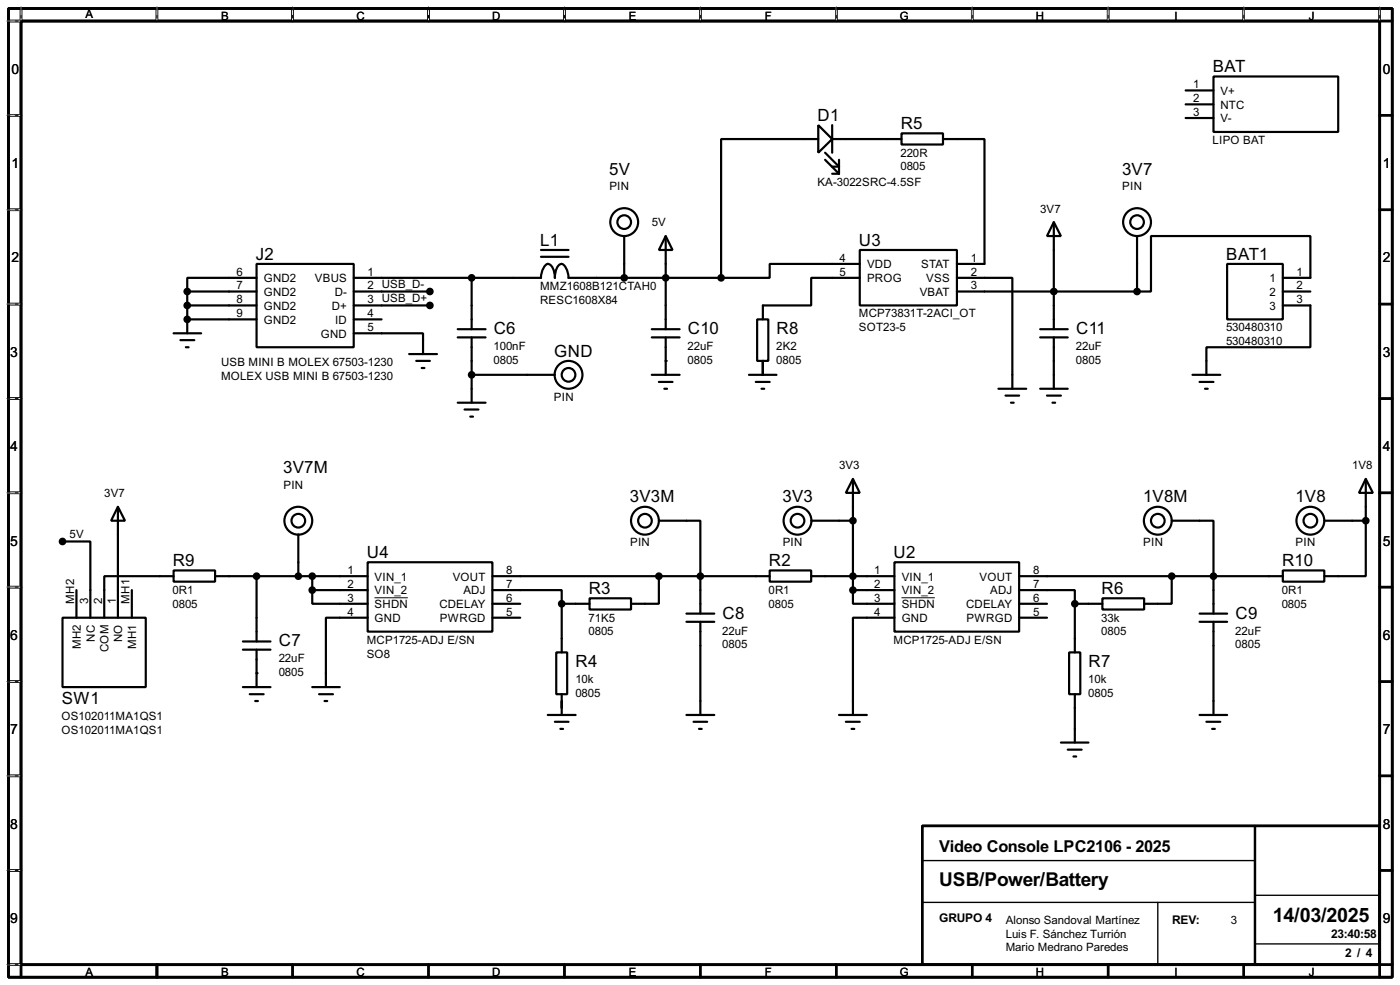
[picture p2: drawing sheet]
<svg xmlns="http://www.w3.org/2000/svg" width="256mm" height="180mm" viewBox="0 0 256 180" stroke-linecap="round" stroke-linejoin="round" font-family="sans-serif">
<path d="M1.6 1.6h253.5v177.3h-253.5zM3.9 3.9h248.9v172.7h-248.9z" fill="none" stroke="#000" stroke-width=".5"/>
<g fill="none" stroke="#000" stroke-width=".45">
<path d="M3.9 1.6v2.3h-2.3M28.8 1.6v2.3M53.6 1.6v2.3M78.5 1.6v2.3M103.4 1.6v2.3M128.3 1.6v2.3M153.2 1.6v2.3M178.1 1.6v2.3M203 1.6v2.3M227.9 1.6v2.3M252.8 1.6v2.3h2.3M1.6 21.1h2.3"/>
<path d="M1.6 38.4h2.3M252.8 21.1h2.3M252.8 38.4h2.3M1.6 55.7h2.3M252.8 55.7h2.3M1.6 73h2.3M252.8 73h2.3M1.6 90.2h2.3M252.8 90.2h2.3M1.6 107.5h2.3M252.8 107.5h2.3M1.6 124.8h2.3"/>
<path d="M252.8 124.8h2.3M1.6 142h2.3M1.6 159.3h2.3M169 151.2h83.8v25.4h-83.8zM229.9 151.2v25.4M252.8 142h2.3M252.8 159.3h2.3M1.6 176.6h2.3v2.3M28.8 176.6v2.3M53.6 176.6v2.3M78.5 176.6v2.3M103.4 176.6v2.3"/>
<path d="M128.3 176.6v2.3M153.2 176.6v2.3M178.1 176.6v2.3M203 176.6v2.3M227.9 176.6v2.3M255.1 176.6h-2.3v2.3"/>
</g>
<g fill="none" stroke="#fff" stroke-width=".18">
<path d="M1.3 3.9h2.3M3.9 1.3v2.3M28.8 1.3v2.3M53.6 1.3v2.3M78.5 1.3v2.3M103.4 1.3v2.3M128.3 1.3v2.3M153.2 1.3v2.3M178.1 1.3v2.3M203 1.3v2.3M227.9 1.3v2.3M252.8 1.3v2.3"/>
<path d="M1.3 21.1h2.3M1.3 38.4h2.3M1.3 55.7h2.3M1.3 73h2.3M1.3 90.2h2.3M1.3 107.5h2.3M1.3 124.8h2.3M1.3 142h2.3M1.3 159.3h2.3M1.3 176.6h2.3"/>
</g>
<g fill="none" stroke="#000" stroke-width=".18" stroke-dasharray=".5 1">
<path d="M1.3 3.9h2.3M3.9 1.3v2.3M28.8 1.3v2.3M53.6 1.3v2.3M78.5 1.3v2.3M103.4 1.3v2.3M128.3 1.3v2.3M153.2 1.3v2.3M178.1 1.3v2.3M203 1.3v2.3M227.9 1.3v2.3M252.8 1.3v2.3"/>
<path d="M1.3 21.1h2.3M1.3 38.4h2.3M1.3 55.7h2.3M1.3 73h2.3M1.3 90.2h2.3M1.3 107.5h2.3M1.3 124.8h2.3M1.3 142h2.3M1.3 159.3h2.3M1.3 176.6h2.3"/>
</g>
<path d="M169 157.5h60.9M169 165.2h60.9M212.1 165.2v11.4M229.9 163.9h22.9M229.9 172.8h22.9" fill="none" stroke="#000" stroke-width=".25"/>
<g fill="none" stroke="#000" stroke-width=".4">
<path d="M217.2 19.1h5.1M217.2 16.6h5.1M222.3 14h22.9v10.2h-22.9zM149.9 22.9l2.6 2.6-2.6 2.5zM149.9 25.5h-17.8v25.4M151.2 28l2.5 2.5h-1.2M151.2 29.3l2.5 2.5M152.5 25.5h12.7M152.5 22.9v5.1M152.5 31.8h1.2M153.7 29.3v2.5M165.2 24.4h7.6v2.1h-7.6z"/>
<path d="M172.8 25.5h7.6v22.8h-5.1M217.2 21.6h5.1M34.3 53.4h12.7M34.3 53.4v7.6M34.3 55.9h12.7M34.3 58.5h12.7M47 48.3h17.8v15.3h-17.8zM47 50.9h-12.7v2.5M64.8 50.9h34.3a2.68 2.68 0 0 1 1.3-2.6 2.33 2.33 0 0 1 1.3 2.6 3.2 3.2 0 0 1 .8-2.5 .86 .86 0 0 1 1.2 .7l.4 1.1 .1 .7h27.9M64.8 53.4h14M64.8 55.9h14M64.8 58.5h5.1"/>
<path d="M86.4 50.9v9.4M99.1 47h5.1M99.1 45.8h5.1M114.4 43.2v7.7M122 43.2l1.2 2.6h-2.5zM122 43.2v17.1M138.7 58.5h2.1v7.6h-2.1zM157.5 45.8h17.8v10.1h-17.8zM157.5 50.9h-8.9v5h-8.8v2.6M157.5 48.3h-16.5v2.6h-8.9M175.3 50.9h10.2v20.3M175.3 53.4h33"/>
<path d="M193.1 40.7l1.3 2.5h-2.6zM193.1 40.7v19.6M208.3 43.2v10.2M224.8 48.3h10.2v10.2h-10.2zM235 55.9h5.1v7.7h-19.1v5M235 50.9h5.1v-7.7h-29.2v10.2h-2.6M235 53.4h5.1M31.8 61h5.1M33.1 62.3h2.5M34.1 63.6h.5M64.8 61h12.7v3.8M75 64.8h5.1"/>
<path d="M76.3 66.1h2.5M77.3 67.4h.5M83.9 73.7h5.1M83.9 61.8h5.1M83.9 60.3h5.1M85.1 75h2.6M86.2 76.3h.5M86.4 61.8v11.9M86.4 68.6h15.3M119.4 68.6h5.1M119.4 61.8h5.1M119.4 60.3h5.1"/>
<path d="M120.7 69.9h2.5M121.7 71.2h.5M122 61.8v6.8M137.2 68.6h5.1M138.5 69.9h2.5M139.5 71.2h.5M139.8 66.1v2.5M182.9 71.2h5.1M184.2 72.4h2.5M185.2 73.7h.5M190.6 61.8h5M190.6 60.3h5"/>
<path d="M190.6 71.2h5M191.8 72.4h2.6M192.8 73.7h.5M193.1 61.8v9.4M218.5 68.6h5.1M219.8 69.9h2.5M220.8 71.2h.5M11.5 99.1h5.1v14M21.6 92.8l1.3 2.5h-2.5zM21.6 92.8v20.3M54.7 97.8v7.7M120.7 95.3h7.6v17"/>
<path d="M148.6 95.3h7.7M156.3 87.7l1.2 2.5h-2.5zM156.3 87.7v20.3M214.7 95.3h7.6v17M242.6 95.3h7.6M250.2 87.7l1.3 2.5h-2.5zM250.2 95.3v10.2h-7.6M250.2 87.7v7.6M11.5 113.1h15.2v12.7h-15.2zM14 108v5.1M24.2 108v5.1M31.8 104.4h7.6v2.1h-7.6z"/>
<path d="M31.8 105.5h-12.7v7.6M39.4 105.5h28M44.5 118.9h5.1M44.5 117.4h5.1M47 105.5v11.9M47 118.9v6.9M57.2 108v2.5h10.2M57.2 105.5v2.5M57.2 108h10.2M67.4 102.9h22.8v12.7h-22.8zM67.4 113.1h-7.7v12.7M90.2 108h12.7v2.5"/>
<path d="M90.2 105.5h50.8M90.2 110.5h5.1M90.2 113.1h5.1M101.9 119.4h2v7.7h-2zM102.9 110.5v8.9M102.9 110.5h5.1M108 109.5h7.6v2.1h-7.6zM120.7 105.5v5h-5.1M125.8 113.8h5.1M125.8 112.3h5.1M128.3 113.8v17.1M141 104.4h7.6v2.1h-7.6z"/>
<path d="M148.6 105.5h15.3M156.3 108v2.5h7.6M156.3 108h7.6M163.9 102.9h22.8v12.7h-22.8zM163.9 113.1h-7.6v17.8M186.7 108h10.2v2.5M186.7 105.5h48.3M186.7 110.5h5.1M186.7 113.1h5.1M195.9 119.4h2v7.7h-2zM196.9 110.5h5.1M196.9 110.5v8.9"/>
<path d="M202 109.5h7.6v2.1h-7.6zM214.7 105.5v5h-5.1M219.8 113.8h5M219.8 112.3h5M222.3 113.8v17.1M235 104.4h7.6v2.1h-7.6zM44.5 125.8h5.1M45.8 127.1h2.5M46.8 128.3h.5M57.2 125.8h5.1M58.5 127.1h2.5M59.5 128.3h.5"/>
<path d="M100.4 130.9h5.1M101.7 132.1h2.5M102.7 133.4h.5M102.9 127.1v3.8M125.8 130.9h5.1M127.1 132.1h2.5M128.1 133.4h.5M153.7 130.9h5.1M155 132.1h2.5M156 133.4h.5M194.4 135.9h5M195.6 137.2h2.6"/>
<path d="M196.7 138.5h.5M196.9 127.1v8.8M219.8 130.9h5M221 132.1h2.6M222.1 133.4h.5"/>
<circle cx="114.3" cy="40.7" r="2.55"/>
<circle cx="114.3" cy="40.7" r="1.25"/>
<circle cx="208.3" cy="40.7" r="2.55"/>
<circle cx="208.3" cy="40.7" r="1.25"/>
<circle cx="104.1" cy="68.6" r="2.55"/>
<circle cx="104.1" cy="68.6" r="1.25"/>
<circle cx="54.6" cy="95.3" r="2.55"/>
<circle cx="54.6" cy="95.3" r="1.25"/>
<circle cx="118.1" cy="95.3" r="2.55"/>
<circle cx="118.1" cy="95.3" r="1.25"/>
<circle cx="146.1" cy="95.3" r="2.55"/>
<circle cx="146.1" cy="95.3" r="1.25"/>
<circle cx="212.1" cy="95.3" r="2.55"/>
<circle cx="212.1" cy="95.3" r="1.25"/>
<circle cx="240" cy="95.3" r="2.55"/>
<circle cx="240" cy="95.3" r="1.25"/>
</g>
<g fill="#000">
<circle cx="34.3" cy="58.5" r=".2"/>
<circle cx="122" cy="66.1" r=".2"/>
<circle cx="47" cy="123.2" r=".2"/>
</g>
<g fill="#000" stroke="#000" stroke-width=".4">
<circle cx="34.3" cy="53.4" r=".5"/>
<circle cx="34.3" cy="55.9" r=".5"/>
<circle cx="34.3" cy="58.5" r=".5"/>
<circle cx="78.7" cy="55.9" r=".5"/>
<circle cx="78.7" cy="53.4" r=".5"/>
<circle cx="86.4" cy="50.9" r=".5"/>
<circle cx="114.3" cy="50.9" r=".5"/>
<circle cx="121.9" cy="50.9" r=".5"/>
<circle cx="132.1" cy="50.9" r=".5"/>
<circle cx="193" cy="53.4" r=".5"/>
<circle cx="208.3" cy="53.4" r=".5"/>
<circle cx="86.4" cy="68.6" r=".5"/>
<circle cx="11.4" cy="99.1" r=".5"/>
<circle cx="156.2" cy="95.3" r=".5"/>
<circle cx="250.2" cy="95.3" r=".5"/>
<circle cx="47" cy="105.5" r=".5"/>
<circle cx="54.6" cy="105.5" r=".5"/>
<circle cx="57.2" cy="105.5" r=".5"/>
<circle cx="57.2" cy="108" r=".5"/>
<circle cx="102.9" cy="110.5" r=".5"/>
<circle cx="120.7" cy="105.5" r=".5"/>
<circle cx="128.3" cy="105.5" r=".5"/>
<circle cx="156.2" cy="108" r=".5"/>
<circle cx="156.2" cy="105.5" r=".5"/>
<circle cx="196.9" cy="110.5" r=".5"/>
<circle cx="214.6" cy="105.5" r=".5"/>
<circle cx="222.3" cy="105.5" r=".5"/>
</g>
<path d="M68.6 109.4h6.1M165.2 109.4h6.1" fill="none" stroke="#000" stroke-width=".18"/>
<text font-size="4.1" x="233.2" y="168.8">14/03/2025</text>
<text font-size="3.9" x="172.1" y="162.2">USB/Power/Battery</text>
<g font-size="3.5">
<text x="222.2" y="13.2">BAT</text>
<text x="149.8" y="22.1">D1</text>
<text x="165" y="23.6">R5</text>
<text x="111.6" y="31.9">5V</text>
<text x="205.6" y="31.9">3V7</text>
<text x="46.9" y="47.5">J2</text>
<text x="99" y="45">L1</text>
<text x="157.4" y="45">U3</text>
<text x="224.7" y="47.5">BAT1</text>
<text x="90.5" y="61.2">C6</text>
<text x="101.5" y="65.3">GND</text>
<text x="126" y="61.2">C10</text>
<text x="142.3" y="61.2">R8</text>
<text x="197.2" y="61.2">C11</text>
<text x="51.9" y="86.6">3V7M</text>
<text x="115.4" y="92">3V3M</text>
<text x="143.4" y="92">3V3</text>
<text x="209.4" y="92">1V8M</text>
<text x="237.3" y="92">1V8</text>
<text x="31.7" y="103.6">R9</text>
<text x="67.2" y="102.1">U4</text>
<text x="140.9" y="103.6">R2</text>
<text x="163.7" y="102.1">U2</text>
<text x="234.9" y="103.6">R10</text>
<text x="107.9" y="108.7">R3</text>
<text x="132.4" y="113.2">C8</text>
<text x="201.8" y="108.7">R6</text>
<text x="226.4" y="113.2">C9</text>
<text x="51.1" y="118.3">C7</text>
<text x="105.5" y="122.1">R4</text>
<text x="199.4" y="122.1">R7</text>
<text x="11.3" y="128.9">SW1</text>
</g>
<text font-size="3.4" x="172.1" y="155.9">Video Console LPC2106 - 2025</text>
<g font-size="2.9">
<text x="2.1" y="13.5">0</text>
<text x="253.4" y="13.5">0</text>
<text x="2.1" y="30.7">1</text>
<text x="253.4" y="30.7">1</text>
<text x="2.1" y="48">2</text>
<text x="253.4" y="48">2</text>
<text x="1.9" y="65.3">3</text>
<text x="253.4" y="65.3">3</text>
<text x="1.9" y="82.5">4</text>
<text x="253.4" y="82.5">4</text>
<text x="1.9" y="99.9">5</text>
<text x="253.4" y="99.9">5</text>
<text x="1.9" y="117.1">6</text>
<text x="253.4" y="117.1">6</text>
<text x="1.9" y="134.4">7</text>
<text x="253.4" y="134.4">7</text>
<text x="1.9" y="151.7">8</text>
<text x="253.4" y="151.7">8</text>
<text x="1.9" y="168.9">9</text>
<text x="253.4" y="168.9">9</text>
</g>
<g font-size="2.5">
<text x="172" y="168.8">GRUPO 4</text>
<text x="214.7" y="169.1">REV:</text>
<text x="243.9" y="171.6">23:40:58</text>
<text x="246.4" y="175.2">2 / 4</text>
</g>
<g font-size="2.4">
<text x="15.6" y="3.4">A</text>
<text x="40.5" y="3.6">B</text>
<text x="65.3" y="3.6">C</text>
<text x="90.2" y="3.6">D</text>
<text x="115.2" y="3.6">E</text>
<text x="140.1" y="3.6">F</text>
<text x="164.8" y="3.6">G</text>
<text x="189.8" y="3.6">H</text>
<text x="215.1" y="3.6">I</text>
<text x="239.8" y="3.6">J</text>
<text x="218.6" y="16.2">1</text>
<text x="223.6" y="17.3">V+</text>
<text x="218.6" y="21.2">3</text>
<text x="218.6" y="18.7">2</text>
<text x="223.6" y="22.4">V-</text>
<text x="223.6" y="19.9">NTC</text>
<text x="165" y="28.6">220R</text>
<text x="222.1" y="26.4">LIPO BAT</text>
<text x="111.6" y="34.9">PIN</text>
<text x="149.7" y="34.1">KA-3022SRC-4.5SF</text>
<text x="165" y="31.2">0805</text>
<text x="205.6" y="34.9">PIN</text>
<text x="119.4" y="41.5">5V</text>
<text x="190.6" y="39">3V7</text>
<text x="153.8" y="47.9">4</text>
<text x="177.9" y="47.9">1</text>
<text x="43.4" y="50.4">6</text>
<text x="43.4" y="52.9">7</text>
<text x="48.3" y="51.7">GND2</text>
<text x="57.7" y="51.7">VBUS</text>
<text x="67.4" y="50.4">1</text>
<text x="67.4" y="52.9">2 USB_D-</text>
<text x="98.9" y="53.1">MMZ1608B121CTAH0</text>
<text x="153.8" y="50.4">5</text>
<text x="158.8" y="49.1">VDD</text>
<text x="158.8" y="51.7">PROG</text>
<text x="168.7" y="49.1">STAT</text>
<text x="169.7" y="51.7">VSS</text>
<text x="177.9" y="50.4">2</text>
<text x="177.9" y="52.9">3</text>
<text x="232.6" y="51.7">1</text>
<text x="237.5" y="50.4">1</text>
<text x="237.5" y="52.9">2</text>
<text x="43.4" y="55.5">8</text>
<text x="43.4" y="58.1">9</text>
<text x="48.3" y="54.2">GND2</text>
<text x="48.3" y="56.7">GND2</text>
<text x="48.3" y="59.3">GND2</text>
<text x="60.8" y="56.7">D+</text>
<text x="61.3" y="54.2">D-</text>
<text x="61.4" y="59.3">ID</text>
<text x="67.4" y="55.5">3 USB_D+</text>
<text x="67.4" y="58.1">4</text>
<text x="98.9" y="55.6">RESC1608X84</text>
<text x="157.3" y="58.1">MCP73831T-2ACI_OT</text>
<text x="168.5" y="54.2">VBAT</text>
<text x="232.6" y="54.2">2</text>
<text x="232.6" y="56.7">3</text>
<text x="237.5" y="55.5">3</text>
<text x="58.8" y="61.8">GND</text>
<text x="67.4" y="60.6">5</text>
<text x="90.4" y="64.1">100nF</text>
<text x="126" y="64.1">22uF</text>
<text x="142.2" y="64.1">2K2</text>
<text x="157.3" y="60.7">SOT23-5</text>
<text x="197.1" y="64.1">22uF</text>
<text x="224.6" y="60.7">530480310</text>
<text x="224.6" y="63.2">530480310</text>
<text x="40.5" y="67">USB MINI B MOLEX 67503-1230</text>
<text x="40.5" y="69.5">MOLEX USB MINI B 67503-1230</text>
<text x="90.4" y="66.6">0805</text>
<text x="126" y="66.6">0805</text>
<text x="142.2" y="66.6">0805</text>
<text x="197.1" y="66.6">0805</text>
<text x="101.5" y="73.4">PIN</text>
<text x="51.9" y="89.5">PIN</text>
<text x="153.7" y="85.9">3V3</text>
<text x="247.7" y="85.9">1V8</text>
<text x="19.1" y="91">3V7</text>
<text x="12.8" y="98.5">5V</text>
<text x="115.4" y="100">PIN</text>
<text x="143.4" y="100">PIN</text>
<text x="209.4" y="100">PIN</text>
<text x="237.3" y="100">PIN</text>
<text x="63.7" y="105.1">1</text>
<text x="63.7" y="107.6">2</text>
<text x="68.6" y="106.3">VIN_1</text>
<text x="82.9" y="106.3">VOUT</text>
<text x="92.8" y="105.1">8</text>
<text x="92.8" y="107.6">7</text>
<text x="160.2" y="105.1">1</text>
<text x="160.2" y="107.6">2</text>
<text x="165.2" y="106.3">VIN_1</text>
<text x="179.4" y="106.3">VOUT</text>
<text x="189.3" y="105.1">8</text>
<text x="189.3" y="107.6">7</text>
<text x="13.6" y="110.5" transform="rotate(-90 13.6 110.5)">MH2</text>
<text x="16.2" y="110.5" transform="rotate(-90 16.2 110.5)">3</text>
<text x="18.7" y="110.5" transform="rotate(-90 18.7 110.5)">2</text>
<text x="21.2" y="110.5" transform="rotate(-90 21.2 110.5)">1</text>
<text x="23.8" y="110.5" transform="rotate(-90 23.8 110.5)">MH1</text>
<text x="31.6" y="108.7">0R1</text>
<text x="31.6" y="111.2">0805</text>
<text x="63.7" y="110.1">3</text>
<text x="63.7" y="112.7">4</text>
<text x="68.6" y="108.8">VIN_2</text>
<text x="68.6" y="111.3">SHDN</text>
<text x="68.6" y="113.9">GND</text>
<text x="80.5" y="111.3">CDELAY</text>
<text x="80.6" y="113.9">PWRGD</text>
<text x="84.9" y="108.8">ADJ</text>
<text x="92.8" y="110.1">6</text>
<text x="92.8" y="112.7">5</text>
<text x="107.8" y="113.8">71K5</text>
<text x="140.8" y="108.7">0R1</text>
<text x="140.8" y="111.2">0805</text>
<text x="160.2" y="110.1">3</text>
<text x="160.2" y="112.7">4</text>
<text x="165.2" y="108.8">VIN_2</text>
<text x="165.2" y="111.3">SHDN</text>
<text x="165.2" y="113.9">GND</text>
<text x="177" y="111.3">CDELAY</text>
<text x="177.1" y="113.9">PWRGD</text>
<text x="181.4" y="108.8">ADJ</text>
<text x="189.3" y="110.1">6</text>
<text x="189.3" y="112.7">5</text>
<text x="201.8" y="113.8">33k</text>
<text x="234.8" y="108.7">0R1</text>
<text x="234.8" y="111.2">0805</text>
<text x="14.8" y="118.8" transform="rotate(-90 14.8 118.8)">MH2</text>
<text x="17.3" y="117.4" transform="rotate(-90 17.3 117.4)">NC</text>
<text x="19.9" y="119.4" transform="rotate(-90 19.9 119.4)">COM</text>
<text x="22.4" y="117.6" transform="rotate(-90 22.4 117.6)">NO</text>
<text x="24.9" y="118.8" transform="rotate(-90 24.9 118.8)">MH1</text>
<text x="67.2" y="117.8">MCP1725-ADJ E/SN</text>
<text x="107.8" y="116.3">0805</text>
<text x="132.3" y="116.2">22uF</text>
<text x="132.3" y="118.7">0805</text>
<text x="163.7" y="118">MCP1725-ADJ E/SN</text>
<text x="201.8" y="116.3">0805</text>
<text x="226.3" y="116.2">22uF</text>
<text x="226.3" y="118.7">0805</text>
<text x="51.1" y="121.2">22uF</text>
<text x="51.1" y="123.8">0805</text>
<text x="67.2" y="120.4">SO8</text>
<text x="105.4" y="125">10k</text>
<text x="199.4" y="125">10k</text>
<text x="11.3" y="131.8">OS102011MA1QS1</text>
<text x="105.4" y="127.6">0805</text>
<text x="199.4" y="127.6">0805</text>
<text x="11.3" y="134.3">OS102011MA1QS1</text>
<text x="184.2" y="169.1">Alonso Sandoval Martínez</text>
<text x="184.2" y="171.6">Luis F. Sánchez Turrión</text>
<text x="225.5" y="169.1">3</text>
<text x="15.6" y="178.7">A</text>
<text x="40.5" y="178.7">B</text>
<text x="65.3" y="178.7">C</text>
<text x="90.2" y="178.7">D</text>
<text x="115.2" y="178.7">E</text>
<text x="140.1" y="178.7">F</text>
<text x="164.8" y="178.7">G</text>
<text x="184.2" y="174.1">Mario Medrano Paredes</text>
<text x="189.8" y="178.7">H</text>
<text x="215.1" y="178.7">I</text>
<text x="239.8" y="178.7">J</text>
</g>
</svg>
